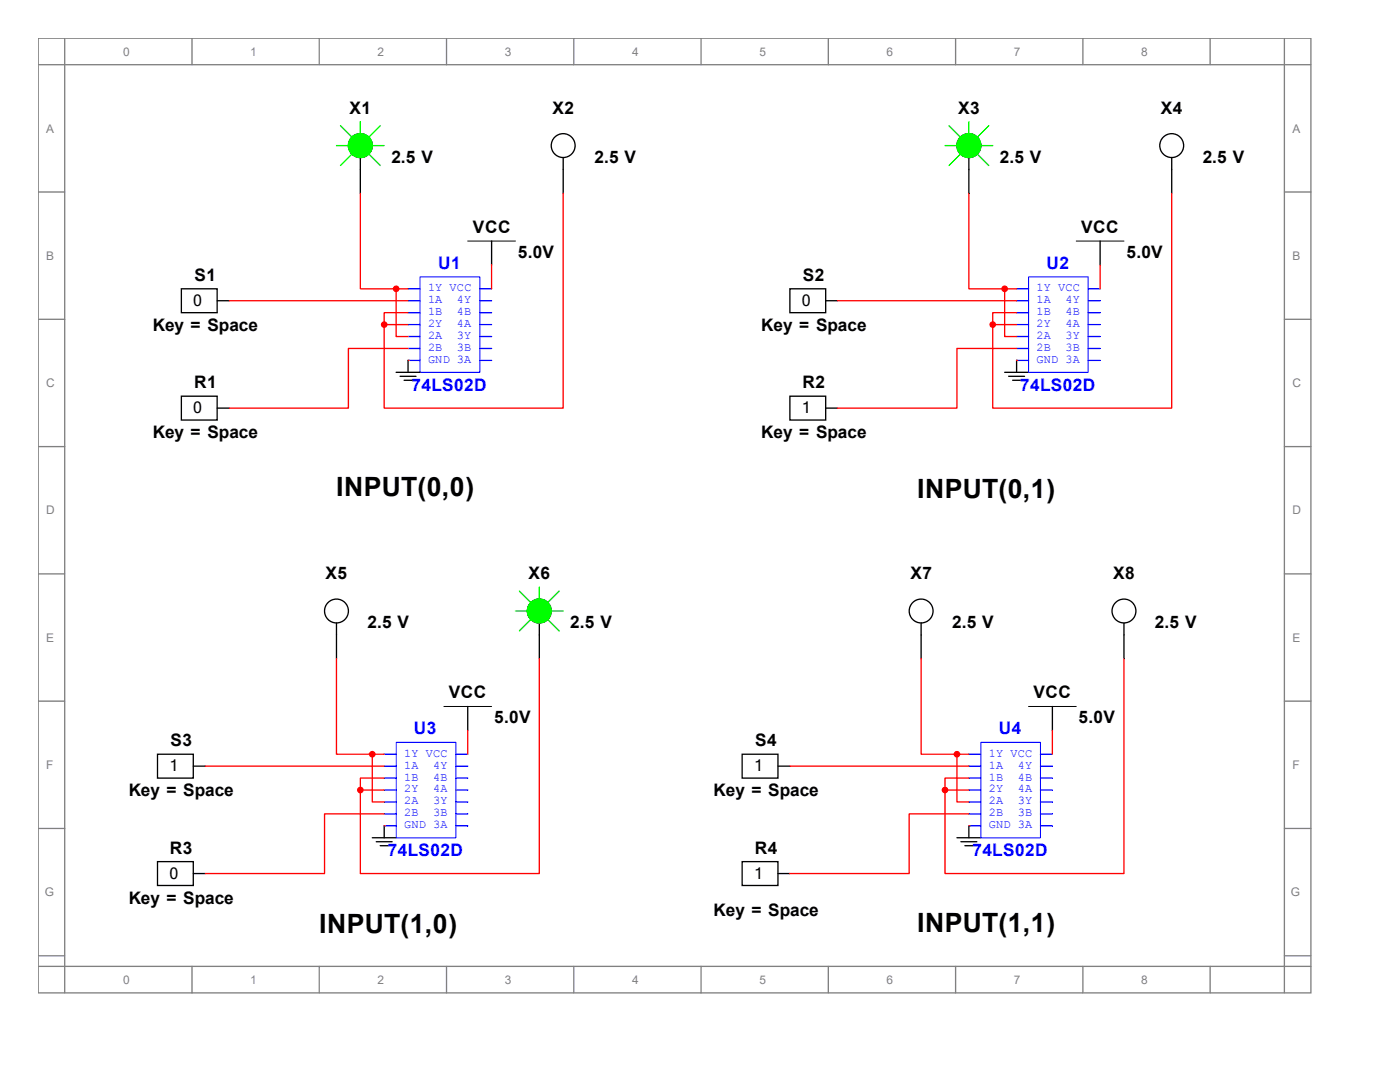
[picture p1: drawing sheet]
<svg xmlns="http://www.w3.org/2000/svg" width="279mm" height="216mm" viewBox="0 0 279 216" stroke-linecap="round" stroke-linejoin="round" font-family="sans-serif">
<g fill="none" stroke="#808080" stroke-width=".26">
<path d="M7.6 7.6h254v190.5h-254zM7.6 12.9h254M12.9 7.6v190.5M38.3 7.6v5.3M63.7 7.6v5.3M89.1 7.6v5.3M114.5 7.6v5.3M139.9 7.6v5.3M165.3 7.6v5.3M190.7 7.6v5.3M216.1 7.6v5.3M241.5 7.6v5.3"/>
<path d="M256.3 7.6v190.5M7.6 38.3h5.3M256.3 38.3h5.3M7.6 63.7h5.3M256.3 63.7h5.3M7.6 89.1h5.3M256.3 89.1h5.3M7.6 114.5h5.3M256.3 114.5h5.3M7.6 139.9h5.3M256.3 139.9h5.3M7.6 165.3h5.3"/>
<path d="M256.3 165.3h5.3M7.6 190.7h5.3M7.6 192.8h254M38.3 192.8v5.3M63.7 192.8v5.3M89.1 192.8v5.3M114.5 192.8v5.3M139.9 192.8v5.3M165.3 192.8v5.3M190.7 192.8v5.3M216.1 192.8v5.3M241.5 192.8v5.3"/>
<path d="M256.3 190.7h5.3"/>
</g>
<path d="M83.8 55.2h12v19.1h-12z" fill="none" stroke="#00f" stroke-width=".2"/>
<path d="M81.4 60h2.4" fill="none" stroke="#00f" stroke-width=".26"/>
<path d="M81.4 62.4h2.4" fill="none" stroke="#00f" stroke-width=".26"/>
<path d="M81.4 57.6h2.4" fill="none" stroke="#00f" stroke-width=".26"/>
<path d="M81.4 67.2h2.4" fill="none" stroke="#00f" stroke-width=".26"/>
<path d="M81.4 69.5h2.4" fill="none" stroke="#00f" stroke-width=".26"/>
<path d="M81.4 64.8h2.4" fill="none" stroke="#00f" stroke-width=".26"/>
<path d="M81.4 71.9h2.4" fill="none" stroke="#00f" stroke-width=".26"/>
<path d="M95.7 67.2h2.4" fill="none" stroke="#00f" stroke-width=".26"/>
<path d="M95.7 69.5h2.4" fill="none" stroke="#00f" stroke-width=".26"/>
<path d="M95.7 71.9h2.4" fill="none" stroke="#00f" stroke-width=".26"/>
<path d="M95.7 60h2.4" fill="none" stroke="#00f" stroke-width=".26"/>
<path d="M95.7 62.4h2.4" fill="none" stroke="#00f" stroke-width=".26"/>
<path d="M95.7 64.8h2.4" fill="none" stroke="#00f" stroke-width=".26"/>
<path d="M95.7 57.6h2.4" fill="none" stroke="#00f" stroke-width=".26"/>
<g fill="none" stroke="#000" stroke-width=".26">
<path d="M71.9 31.4v7.2M112.4 31.4v7.2M36.2 57.6h7.1v4.8h-7.1zM98.1 48.1v4.8M219.6 48.1v4.8M36.2 79.1h7.1v4.7h-7.1zM43.3 60h2.4M79.1 74.3h4.7M79.9 75.1h3.1M80.6 75.9h1.6M81.4 71.9v2.4M200.5 74.3h4.8"/>
<path d="M201.3 75.1h3.2M202.1 75.9h1.6M202.9 71.9v2.4M43.3 81.4h2.4M93.3 141v4.7M210 141v4.7M74.3 167.2h4.8M75.1 168h3.2M75.9 168.8h1.6M76.7 164.8v2.4M191 167.2h4.7M191.8 168h3.1"/>
<path d="M192.6 168.8h1.6M193.4 164.8v2.4"/>
<circle cx="71.9" cy="29.1" r="2.38"/>
<circle cx="112.4" cy="29.1" r="2.38"/>
</g>
<path d="M93.3 48.1h9.6M214.8 48.1h9.5M88.6 141h9.5M205.3 141h9.5" fill="none" stroke="#000" stroke-width=".2"/>
<path d="M67.2 29.1h2.3M67.9 25.1l2.4 2.4M70.3 30.6l-2.4 2.4M71.9 24.3v2.4M73.5 30.6l2.4 2.4M74.3 29.1h2.4M75.9 25.1l-2.4 2.4" fill="none" stroke="#0f0" stroke-width=".26"/>
<circle cx="71.9" cy="29.1" r="2.38" fill="#0f0" stroke="#0f0" stroke-width=".26"/>
<g fill="#f00" stroke="#f00" stroke-width=".26">
<circle cx="79.1" cy="57.6" r=".53"/>
<circle cx="76.7" cy="64.8" r=".53"/>
</g>
<path d="M205.3 55.2h11.9v19.1h-11.9z" fill="none" stroke="#00f" stroke-width=".2"/>
<path d="M202.9 60h2.4" fill="none" stroke="#00f" stroke-width=".26"/>
<path d="M202.9 62.4h2.4" fill="none" stroke="#00f" stroke-width=".26"/>
<path d="M202.9 57.6h2.4" fill="none" stroke="#00f" stroke-width=".26"/>
<path d="M202.9 67.2h2.4" fill="none" stroke="#00f" stroke-width=".26"/>
<path d="M202.9 69.5h2.4" fill="none" stroke="#00f" stroke-width=".26"/>
<path d="M202.9 64.8h2.4" fill="none" stroke="#00f" stroke-width=".26"/>
<path d="M202.9 71.9h2.4" fill="none" stroke="#00f" stroke-width=".26"/>
<path d="M217.2 67.2h2.4" fill="none" stroke="#00f" stroke-width=".26"/>
<path d="M217.2 69.5h2.4" fill="none" stroke="#00f" stroke-width=".26"/>
<path d="M217.2 71.9h2.4" fill="none" stroke="#00f" stroke-width=".26"/>
<path d="M217.2 60h2.4" fill="none" stroke="#00f" stroke-width=".26"/>
<path d="M217.2 62.4h2.4" fill="none" stroke="#00f" stroke-width=".26"/>
<path d="M217.2 64.8h2.4" fill="none" stroke="#00f" stroke-width=".26"/>
<path d="M217.2 57.6h2.4" fill="none" stroke="#00f" stroke-width=".26"/>
<g fill="none" stroke="#000" stroke-width=".26">
<path d="M193.4 31.4v7.2M233.8 31.4v7.2M157.6 57.6h7.2v4.8h-7.2zM157.6 79.1h7.2v4.7h-7.2zM164.8 60h2.4M164.8 81.4h2.4"/>
<circle cx="193.4" cy="29.1" r="2.38"/>
<circle cx="233.8" cy="29.1" r="2.38"/>
</g>
<path d="M188.6 29.1h2.4M189.4 25.1l2.4 2.4M191.8 30.6l-2.4 2.4M193.4 24.3v2.4M194.9 30.6l2.4 2.4M195.7 29.1h2.4M197.3 25.1l-2.4 2.4" fill="none" stroke="#0f0" stroke-width=".26"/>
<circle cx="193.4" cy="29.1" r="2.38" fill="#0f0" stroke="#0f0" stroke-width=".26"/>
<g fill="#f00" stroke="#f00" stroke-width=".26">
<circle cx="200.5" cy="57.6" r=".53"/>
<circle cx="198.1" cy="64.8" r=".53"/>
</g>
<path d="M79.1 148.1h11.9v19.1h-11.9z" fill="none" stroke="#00f" stroke-width=".2"/>
<path d="M76.7 152.9h2.4" fill="none" stroke="#00f" stroke-width=".26"/>
<path d="M76.7 155.3h2.4" fill="none" stroke="#00f" stroke-width=".26"/>
<path d="M76.7 150.5h2.4" fill="none" stroke="#00f" stroke-width=".26"/>
<path d="M76.7 160h2.4" fill="none" stroke="#00f" stroke-width=".26"/>
<path d="M76.7 162.4h2.4" fill="none" stroke="#00f" stroke-width=".26"/>
<path d="M76.7 157.6h2.4" fill="none" stroke="#00f" stroke-width=".26"/>
<path d="M76.7 164.8h2.4" fill="none" stroke="#00f" stroke-width=".26"/>
<path d="M91 160h2.3" fill="none" stroke="#00f" stroke-width=".26"/>
<path d="M91 162.4h2.3" fill="none" stroke="#00f" stroke-width=".26"/>
<path d="M91 164.8h2.3" fill="none" stroke="#00f" stroke-width=".26"/>
<path d="M91 152.9h2.3" fill="none" stroke="#00f" stroke-width=".26"/>
<path d="M91 155.3h2.3" fill="none" stroke="#00f" stroke-width=".26"/>
<path d="M91 157.6h2.3" fill="none" stroke="#00f" stroke-width=".26"/>
<path d="M91 150.5h2.3" fill="none" stroke="#00f" stroke-width=".26"/>
<g fill="none" stroke="#000" stroke-width=".26">
<path d="M67.2 124.3v7.1M107.6 124.3v7.1M31.4 150.5h7.2v4.8h-7.2zM38.6 152.9h2.4M31.4 171.9h7.2v4.8h-7.2zM38.6 174.3h2.4"/>
<circle cx="67.2" cy="121.9" r="2.38"/>
<circle cx="107.6" cy="121.9" r="2.38"/>
</g>
<path d="M103.7 118l2.3 2.3M107.6 117.2v2.3M111.6 118l-2.4 2.3M102.9 121.9h2.4M106 123.5l-2.3 2.4M109.2 123.5l2.4 2.4M110 121.9h2.4" fill="none" stroke="#0f0" stroke-width=".26"/>
<circle cx="107.6" cy="121.9" r="2.38" fill="#0f0" stroke="#0f0" stroke-width=".26"/>
<g fill="#f00" stroke="#f00" stroke-width=".26">
<circle cx="74.3" cy="150.5" r=".53"/>
<circle cx="71.9" cy="157.6" r=".53"/>
</g>
<path d="M195.7 148.1h11.9v19.1h-11.9z" fill="none" stroke="#00f" stroke-width=".2"/>
<path d="M193.4 152.9h2.3" fill="none" stroke="#00f" stroke-width=".26"/>
<path d="M193.4 155.3h2.3" fill="none" stroke="#00f" stroke-width=".26"/>
<path d="M193.4 150.5h2.3" fill="none" stroke="#00f" stroke-width=".26"/>
<path d="M193.4 160h2.3" fill="none" stroke="#00f" stroke-width=".26"/>
<path d="M193.4 162.4h2.3" fill="none" stroke="#00f" stroke-width=".26"/>
<path d="M193.4 157.6h2.3" fill="none" stroke="#00f" stroke-width=".26"/>
<path d="M193.4 164.8h2.3" fill="none" stroke="#00f" stroke-width=".26"/>
<path d="M207.6 160h2.4" fill="none" stroke="#00f" stroke-width=".26"/>
<path d="M207.6 162.4h2.4" fill="none" stroke="#00f" stroke-width=".26"/>
<path d="M207.6 164.8h2.4" fill="none" stroke="#00f" stroke-width=".26"/>
<path d="M207.6 152.9h2.4" fill="none" stroke="#00f" stroke-width=".26"/>
<path d="M207.6 155.3h2.4" fill="none" stroke="#00f" stroke-width=".26"/>
<path d="M207.6 157.6h2.4" fill="none" stroke="#00f" stroke-width=".26"/>
<path d="M207.6 150.5h2.4" fill="none" stroke="#00f" stroke-width=".26"/>
<g fill="none" stroke="#000" stroke-width=".26">
<path d="M183.8 124.3v7.1M224.3 124.3v7.1M148.1 150.5h7.2v4.8h-7.2zM155.3 152.9h2.3M148.1 171.9h7.2v4.8h-7.2zM155.3 174.3h2.3"/>
<circle cx="183.8" cy="121.9" r="2.38"/>
<circle cx="224.3" cy="121.9" r="2.38"/>
</g>
<g fill="#f00" stroke="#f00" stroke-width=".26">
<circle cx="191" cy="150.5" r=".53"/>
<circle cx="188.6" cy="157.6" r=".53"/>
</g>
<g fill="none" stroke="#f00" stroke-width=".26">
<path d="M71.9 38.6v19h7.2M112.4 38.6v42.8h-35.7v-16.6M193.4 38.6v19h7.1M233.8 38.6v42.8h-35.7v-16.6M79.1 57.6v9.6h2.3M79.1 57.6h2.3M98.1 52.9v4.7M200.5 57.6v9.6h2.4M200.5 57.6h2.4M219.6 52.9v4.7M45.7 60h35.7M76.7 64.8h4.7"/>
<path d="M81.4 71.9h.1M81.4 69.5h-11.9v11.9h-23.8M81.4 62.4h-4.7v2.4M167.2 60h35.7M198.1 64.8h4.8M202.9 71.9h.1M202.9 69.5h-11.9v11.9h-23.8M202.9 62.4h-4.8v2.4M67.2 131.4v19.1h7.1M107.6 131.4v42.9h-35.7v-16.7M183.8 131.4v19.1h7.2M224.3 131.4v42.9h-35.7v-16.7"/>
<path d="M41 152.9h35.7M71.9 157.6h4.8M74.3 150.5v9.5h2.4M74.3 150.5h2.4M76.7 155.3h-4.8v2.3M93.3 145.7v4.8M157.6 152.9h35.8M188.6 157.6h4.8M191 150.5v9.5h2.4M191 150.5h2.4M193.4 155.3h-4.8v2.3M210 145.7v4.8"/>
<path d="M76.7 164.8h.1M76.7 162.4h-11.9v11.9h-23.8M193.4 164.8h.1M193.4 162.4h-11.9v11.9h-23.9"/>
</g>
<g font-size="5.3">
<text x="67.1" y="98.9">INPUT(0,0)</text>
<text x="183" y="99.4">INPUT(0,1)</text>
<text x="183" y="186">INPUT(1,1)</text>
<text x="63.7" y="186.2">INPUT(1,0)</text>
</g>
<g font-size="3.4">
<text x="69.8" y="22.6">X1</text>
<text x="110.2" y="22.6">X2</text>
<text x="191.2" y="22.6">X3</text>
<text x="231.7" y="22.6">X4</text>
<text x="78.1" y="32.4">2.5 V</text>
<text x="118.6" y="32.4">2.5 V</text>
<text x="199.5" y="32.4">2.5 V</text>
<text x="240" y="32.4">2.5 V</text>
<text x="94.4" y="46.5">VCC</text>
<text x="215.8" y="46.5">VCC</text>
<text x="103.3" y="51.5">5.0V</text>
<text x="224.8" y="51.5">5.0V</text>
<text x="38.8" y="56">S1</text>
<text x="160.2" y="56">S2</text>
<text x="30.5" y="66">Key = Space</text>
<text x="151.9" y="66">Key = Space</text>
<text x="38.7" y="77.4">R1</text>
<text x="160.1" y="77.4">R2</text>
<text x="30.5" y="87.5">Key = Space</text>
<text x="151.9" y="87.5">Key = Space</text>
<text x="65" y="115.5">X5</text>
<text x="105.5" y="115.5">X6</text>
<text x="181.7" y="115.5">X7</text>
<text x="222.2" y="115.5">X8</text>
<text x="73.3" y="125.3">2.5 V</text>
<text x="113.8" y="125.3">2.5 V</text>
<text x="190" y="125.3">2.5 V</text>
<text x="230.5" y="125.3">2.5 V</text>
<text x="89.6" y="139.3">VCC</text>
<text x="206.2" y="139.3">VCC</text>
<text x="34" y="148.8">S3</text>
<text x="98.6" y="144.4">5.0V</text>
<text x="150.7" y="148.8">S4</text>
<text x="215.3" y="144.4">5.0V</text>
<text x="25.7" y="158.9">Key = Space</text>
<text x="142.4" y="158.9">Key = Space</text>
<text x="33.9" y="170.3">R3</text>
<text x="150.6" y="170.3">R4</text>
<text x="25.7" y="180.3">Key = Space</text>
<text x="142.4" y="182.7">Key = Space</text>
</g>
<g font-size="3.4" fill="#00f">
<text x="87.4" y="53.6">U1</text>
<text x="208.8" y="53.6">U2</text>
<text x="82.1" y="77.9">74LS02D</text>
<text x="203.6" y="77.9">74LS02D</text>
<text x="82.6" y="146.5">U3</text>
<text x="199.3" y="146.5">U4</text>
<text x="77.4" y="170.8">74LS02D</text>
<text x="194.1" y="170.8">74LS02D</text>
</g>
<g font-size="3.2">
<text x="38.6" y="61.1">0</text>
<text x="160" y="61.1">0</text>
<text x="38.6" y="82.5">0</text>
<text x="160" y="82.5">1</text>
<text x="33.8" y="153.9">1</text>
<text x="150.5" y="153.9">1</text>
<text x="33.8" y="175.4">0</text>
<text x="150.5" y="175.4">1</text>
</g>
<g font-size="2.4" fill="#808080">
<text x="24.6" y="11.1">0</text>
<text x="50" y="11.1">1</text>
<text x="75.4" y="11.1">2</text>
<text x="100.8" y="11.1">3</text>
<text x="126.2" y="11.1">4</text>
<text x="151.6" y="11.1">5</text>
<text x="177" y="11.1">6</text>
<text x="202.4" y="11.1">7</text>
<text x="227.8" y="11.1">8</text>
<text x="9.2" y="26.5">A</text>
<text x="257.9" y="26.5">A</text>
<text x="9.2" y="51.9">B</text>
<text x="257.9" y="51.9">B</text>
<text x="9.2" y="77.3">C</text>
<text x="257.9" y="77.3">C</text>
<text x="9.2" y="102.7">D</text>
<text x="257.9" y="102.7">D</text>
<text x="9.2" y="128.1">E</text>
<text x="257.9" y="128.1">E</text>
<text x="9.2" y="153.5">F</text>
<text x="257.9" y="153.5">F</text>
<text x="8.9" y="178.9">G</text>
<text x="257.6" y="178.9">G</text>
<text x="24.6" y="196.3">0</text>
<text x="50" y="196.3">1</text>
<text x="75.4" y="196.3">2</text>
<text x="100.8" y="196.3">3</text>
<text x="126.2" y="196.3">4</text>
<text x="151.6" y="196.3">5</text>
<text x="177" y="196.3">6</text>
<text x="202.4" y="196.3">7</text>
<text x="227.8" y="196.3">8</text>
</g>
<g font-size="2.4" fill="#00f">
<text x="85.4" y="58.1">1Y VCC</text>
<text x="206.8" y="58.1">1Y VCC</text>
<text x="85.4" y="60.5">1A</text>
<text x="85.4" y="62.9">1B</text>
<text x="85.4" y="65.3">2Y</text>
<text x="91.2" y="60.5">4Y</text>
<text x="91.2" y="62.9">4B</text>
<text x="91.2" y="65.3">4A</text>
<text x="206.8" y="60.5">1A</text>
<text x="206.8" y="62.9">1B</text>
<text x="206.8" y="65.3">2Y</text>
<text x="212.6" y="60.5">4Y</text>
<text x="212.6" y="62.9">4B</text>
<text x="212.6" y="65.3">4A</text>
<text x="85.4" y="67.6">2A</text>
<text x="85.4" y="70">2B</text>
<text x="91.2" y="67.6">3Y</text>
<text x="91.2" y="70">3B</text>
<text x="206.8" y="67.6">2A</text>
<text x="206.8" y="70">2B</text>
<text x="212.6" y="67.6">3Y</text>
<text x="212.6" y="70">3B</text>
<text x="85.4" y="72.4">GND 3A</text>
<text x="206.8" y="72.4">GND 3A</text>
<text x="80.6" y="153.4">1A</text>
<text x="80.6" y="155.7">1B</text>
<text x="80.6" y="151">1Y VCC</text>
<text x="86.4" y="153.4">4Y</text>
<text x="86.4" y="155.7">4B</text>
<text x="197.3" y="153.4">1A</text>
<text x="197.3" y="155.7">1B</text>
<text x="197.3" y="151">1Y VCC</text>
<text x="203.1" y="153.4">4Y</text>
<text x="203.1" y="155.7">4B</text>
<text x="80.6" y="160.5">2A</text>
<text x="80.6" y="158.1">2Y</text>
<text x="86.4" y="160.5">3Y</text>
<text x="86.4" y="158.1">4A</text>
<text x="197.3" y="160.5">2A</text>
<text x="197.3" y="158.1">2Y</text>
<text x="203.1" y="160.5">3Y</text>
<text x="203.1" y="158.1">4A</text>
<text x="80.6" y="162.9">2B</text>
<text x="80.6" y="165.3">GND 3A</text>
<text x="86.4" y="162.9">3B</text>
<text x="197.3" y="162.9">2B</text>
<text x="197.3" y="165.3">GND 3A</text>
<text x="203.1" y="162.9">3B</text>
</g>
</svg>
